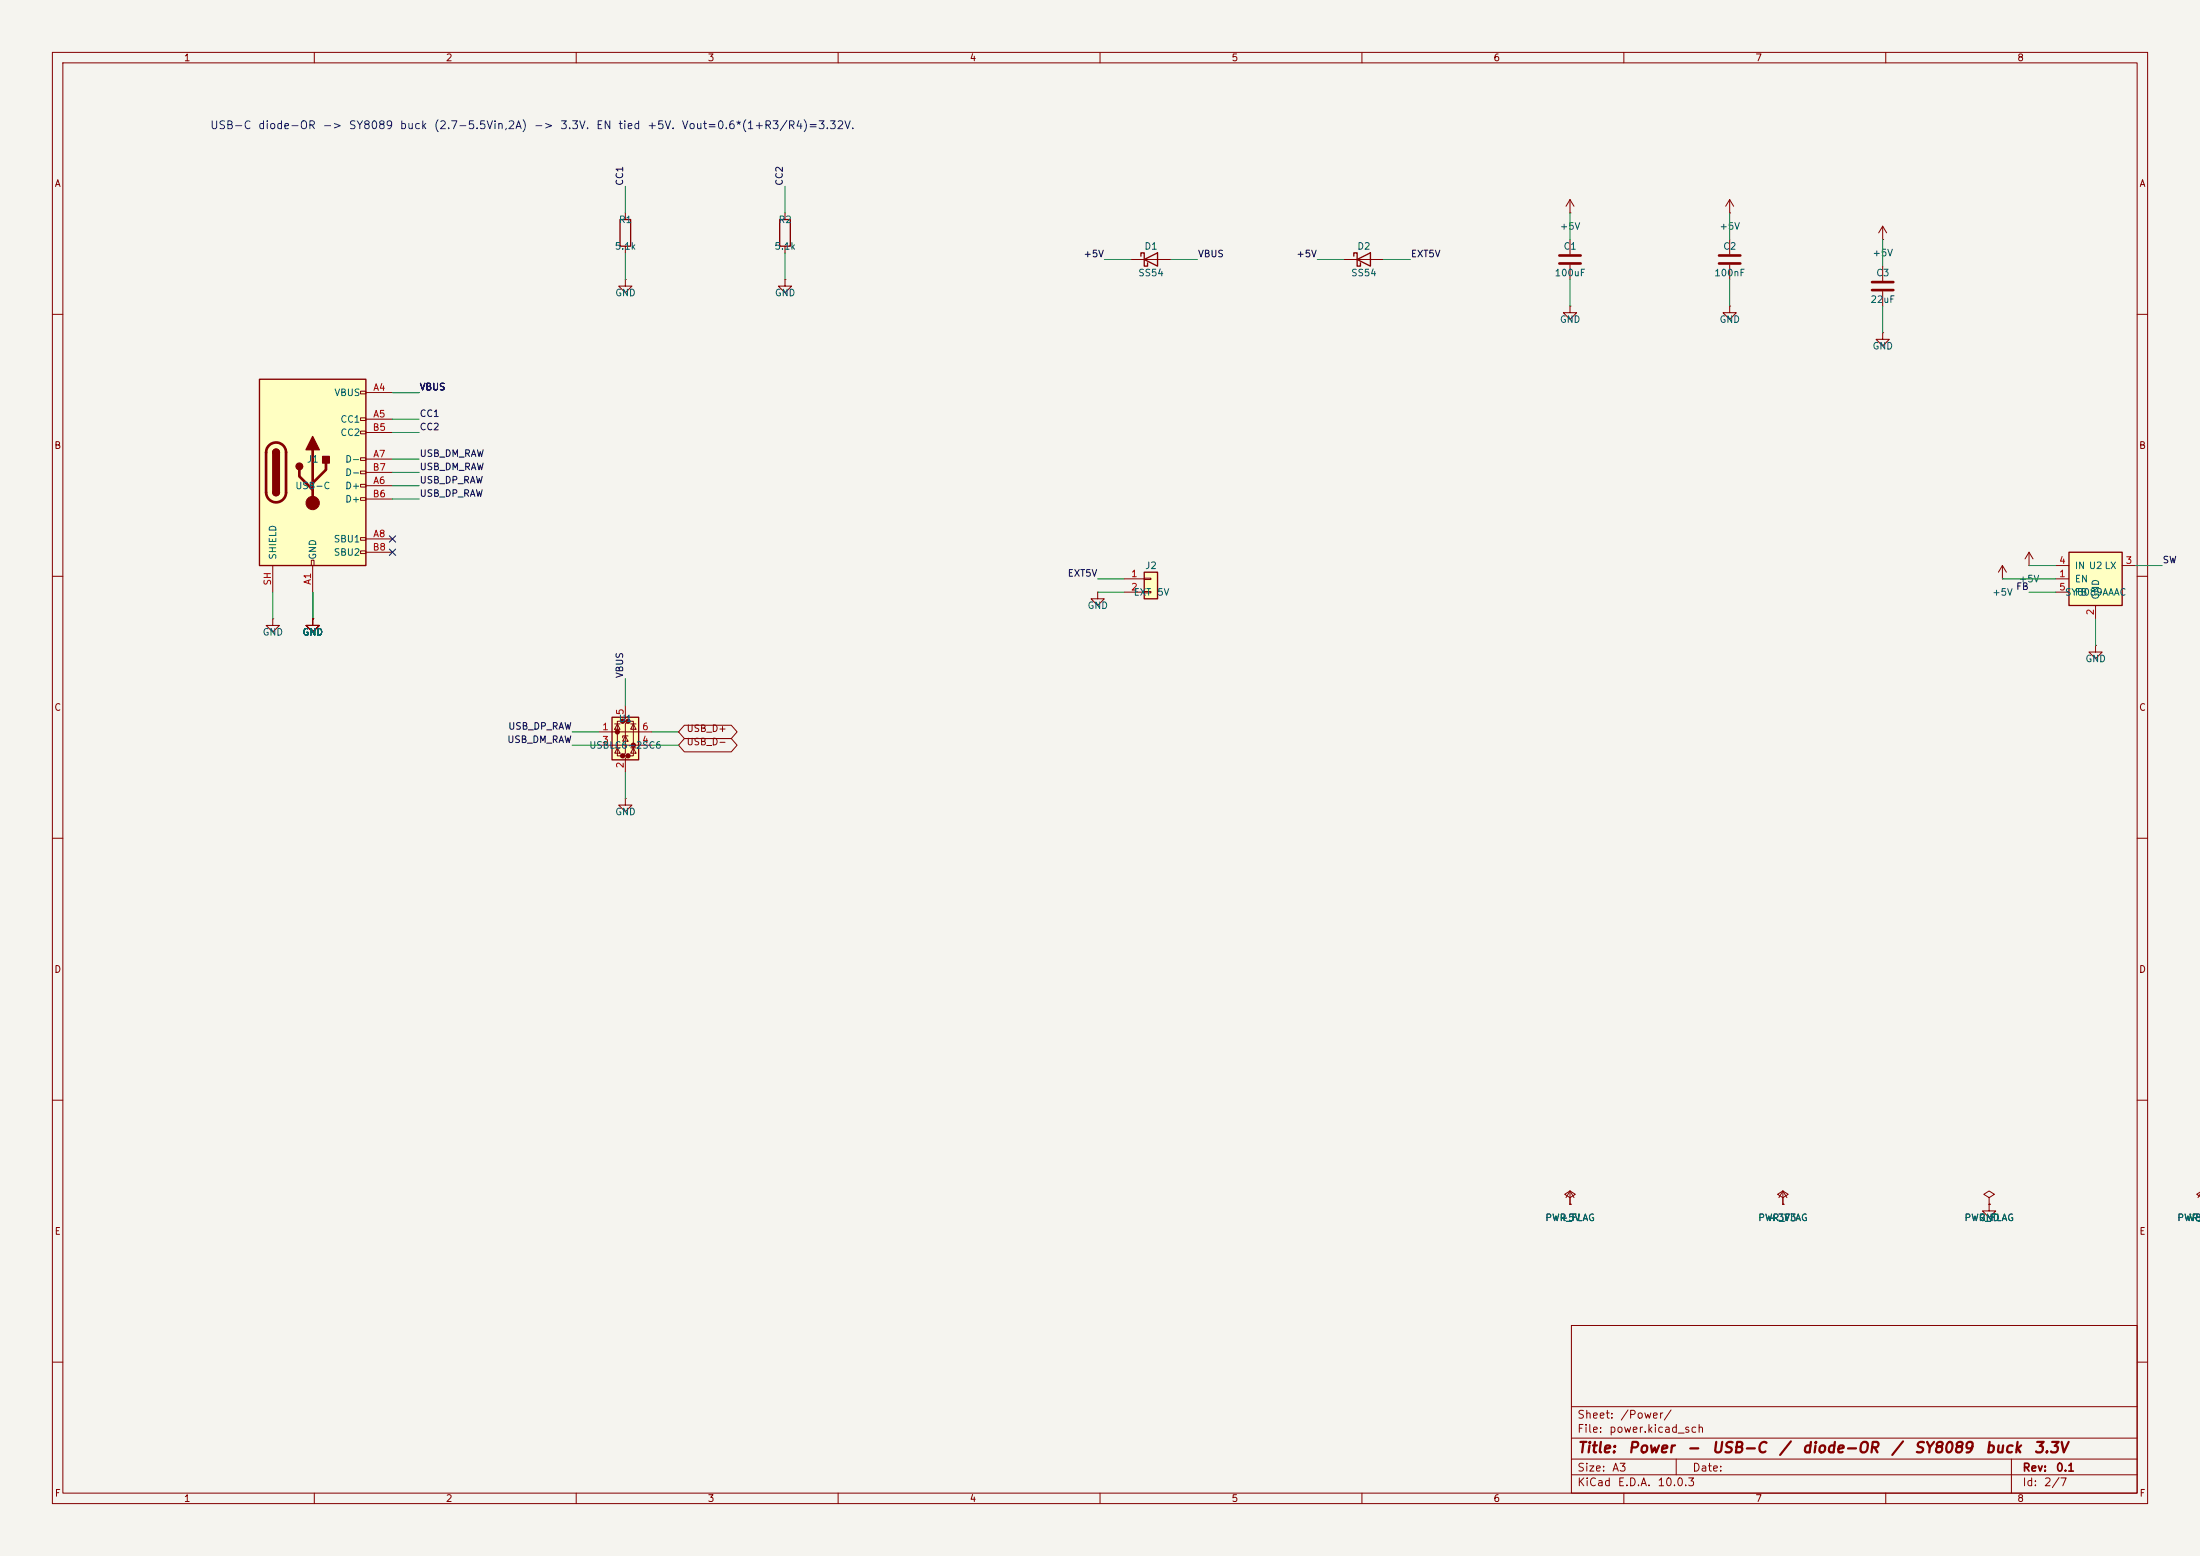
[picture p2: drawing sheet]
<svg xmlns="http://www.w3.org/2000/svg" width="420mm" height="297mm" viewBox="0 0 420 297" stroke-linecap="round" stroke-linejoin="round" font-family="sans-serif">
<path d="M0 0h420v297h-420z" fill="#f5f4ef" stroke="#f5f4ef" stroke-width=".19"/>
<g fill="none" stroke="#840000" stroke-width=".19">
<path d="M10 10h400v277h-400zM12 12h396v273h-396zM60 10v2M110 10v2M160 10v2M210 10v2M260 10v2M310 10v2M360 10v2M10 60h2M408 60h2M10 110h2"/>
<path d="M59.7 118.1v1.3h1.3l-1.3 1.3-1.3-1.3h1.3M59.7 118.1h.1M408 110h2M10 160h2M119.4 152.4v1.3h1.2l-1.2 1.2-1.3-1.2h1.3M119.4 152.4h.1M408 160h2M10 210h2M408 210h2M300 253h108v32h-108zM10 260h2M300 278.5h108"/>
<path d="M300 274.5h108M300 268.5h108M320 278.5v3M384 278.5v6.5M408 260h2M60 285v2M110 285v2M160 285v2M210 285v2M260 285v2M300 281.5h108M310 285v2"/>
<path d="M360 285v2"/>
</g>
<path d="M49.5 72.4h20.3v35.6h-20.3z" fill="#ffffc2"/>
<g fill="none" stroke="#840000" stroke-width=".19">
<path d="M68.8 74.7h1v.5h-1zM68.8 79.8h1v.5h-1zM69.8 74.9h5.1M68.8 82.3h1v.5h-1zM68.8 87.4h1v.5h-1zM68.8 89.9h1v.5h-1zM68.8 92.5h1v.5h-1zM68.8 95h1v.5h-1zM69.8 80h5.1M69.8 92.7h5.1M69.8 87.6h5.1M69.8 82.6h5.1"/>
<path d="M69.8 95.3h5.1M69.8 90.2h5.1M52.1 118.1v1.3h1.2l-1.2 1.3-1.3-1.3h1.3M52.1 118.1h.1M52.1 108v5M59.4 106.9h.5v1.1h-.5zM59.7 108v5M68.8 102.6h1v.5h-1zM68.8 105.2h1v.5h-1zM69.8 102.9h5.1M69.8 105.4h5.1M387.3 108h.1"/>
<path d="M387.3 105.4l-.7 1.3M387.3 105.4l.8 1.3M387.3 105.4v2.6M400 123.2v1.3h1.3l-1.3 1.2-1.2-1.2h1.2M400 123.2h.1M420 227.5l-.6 .5 .6 .4M420 227.9l-.4 .7"/>
</g>
<path d="M49.5 72.4h20.3v35.6h-20.3zM52.1 86.4a.64 .64 0 0 1 .6-.7 .64 .64 0 0 1 .6 .7M52.1 94a.64 .64 0 0 0 .6 .6 .64 .64 0 0 0 .6-.6" fill="none" stroke="#840000" stroke-width=".25"/>
<path d="M51.4 85a1.9 1.9 0 0 1 2-.4 1.9 1.9 0 0 1 1.2 1.8v7.6a1.91 1.91 0 0 1-1.9 1.9 1.91 1.91 0 0 1-1.9-1.9v-7.8l.2-.6zM57.1 89.7v1.2l2.6 2.6M59.7 85.9v10.1M62.2 88.4v1.3l-2.5 2.5" fill="none" stroke="#840000" stroke-width=".51"/>
<g fill="#840000" stroke="#840000" stroke-width=".25">
<path d="M52.1 86.4h1.2v7.6h-1.2z"/>
<path d="M52.3 85.9a.64 .64 0 0 1 .6-.1 .64 .64 0 0 1 .4 .6h-1.2z"/>
<path d="M52.1 94h1.2a.64 .64 0 0 1-.6 .6 .64 .64 0 0 1-.6-.6z"/>
<path d="M59.7 83.3l1.3 2.6h-2.6z"/>
<path d="M61.6 87.1h1.3v1.3h-1.3z"/>
<circle cx="57.1" cy="89" r=".63"/>
</g>
<circle cx="59.7" cy="96" r="1.27" fill="#840000" stroke="#840000" stroke-width=".19"/>
<path d="M395 105.4h10.1v10.2h-10.1z" fill="#ffffc2"/>
<path d="M118.4 41.9h2v5.1h-2zM148.8 41.9h2.1v5.1h-2.1zM217.8 48.9v-.6h.6v2.5h.7v-.6M218.4 49.5l2.6-1.2v2.5zM258.4 48.9v-.6h.7v2.5h.6v-.6M259.1 49.5l2.5-1.2v2.5zM395 105.4h10.1v10.2h-10.1z" fill="none" stroke="#840000" stroke-width=".25"/>
<g fill="none" stroke="#840000" stroke-width=".19">
<path d="M299.7 38.1v2.5M299.7 38.1l-.7 1.3M299.7 38.1l.8 1.3M330.2 38.1l-.8 1.3M330.2 38.1l.8 1.3M330.2 38.1v2.5M119.4 53.3v1.3h1.2l-1.2 1.3-1.3-1.3h1.3M119.4 53.3h.1M119.4 40.6v1.3M119.4 47v1.3M149.9 53.3v1.3h1.2l-1.2 1.3-1.3-1.3h1.3M149.9 53.3h.1"/>
<path d="M149.9 40.6v1.3M149.9 47v1.3M215.9 49.5h7.6M256.5 49.5h7.7M299.7 58.4v1.3h1.3l-1.3 1.3-1.3-1.3h1.3M299.7 58.4h.1M299.7 40.6h.1M299.7 45.7v2.8M299.7 50.5v2.8M330.2 58.4v1.3h1.3l-1.3 1.3-1.3-1.3h1.3M330.2 58.4h.1M330.2 40.6h.1"/>
<path d="M330.2 45.7v2.8M330.2 50.5v2.8M359.4 45.7h.1M359.4 43.2v2.5M359.4 50.8v2.8M359.4 55.6v2.8M359.4 43.2l-.8 1.3M359.4 43.2l.8 1.3M359.4 63.5v1.3h1.3l-1.3 1.2-1.3-1.2h1.3M359.4 63.5h.1M59.7 118.1v1.3h1.3l-1.3 1.3-1.3-1.3h1.3M59.7 118.1h.1"/>
<path d="M382.3 110.5h.1M382.3 108l-.8 1.2M382.3 108l.7 1.2M382.3 108v2.5M392.4 110.5h2.6M392.4 108h2.6M392.4 113h2.6M400 115.6v2.5M405.1 108h2.6M299.7 228.6l1-.6-1-.7-1 .7 1 .6v1.3M299.7 229.9h.1M299.7 227.3l-.7 1.3"/>
<path d="M299.7 227.3l.8 1.3M299.7 227.3v2.6M340.4 229.9h.1M340.4 228.6l1-.6-1-.7-1.1 .7 1.1 .6v1.3M340.4 227.3l-.8 1.3M340.4 227.3l.7 1.3M340.4 227.3v2.6M379.7 228.6l1-.6-1-.7-1 .7 1 .6v1.3M379.7 229.9h.1M379.7 229.9v1.2h1.3l-1.3 1.3-1.2-1.3h1.2"/>
</g>
<path d="M297.7 48.8h4.1M297.7 50.3h4.1M328.2 48.8h4M328.2 50.3h4M357.4 53.8h4M357.4 55.4h4" fill="none" stroke="#840000" stroke-width=".51"/>
<path d="M116.8 136.9h5.1v8.1h-5.1z" fill="#ffffc2"/>
<g fill="#840000" stroke="#840000" stroke-width=".51">
<circle cx="117.9" cy="139.7" r=".25"/>
<circle cx="118.9" cy="137.7" r=".25"/>
<circle cx="118.9" cy="144.3" r=".25"/>
<circle cx="119.9" cy="137.7" r=".25"/>
<circle cx="119.9" cy="144.3" r=".25"/>
<circle cx="120.9" cy="142.2" r=".25"/>
</g>
<g fill="none" stroke="#840000" stroke-width=".19">
<path d="M114.3 139.7h10.2M117.3 138.2h1.1M117.9 138.2l.5 1h-1.1zM118.9 137.7h-1v6.6h1M119.4 134.6v2.6l-.5 .5h1l-.5 .5v5.6l-.5 .5h1l-.5 .5v2.5M119.9 137.7h1v6.6h-1M120.4 138.2h1M120.9 138.2l.5 1h-1zM114.3 142.2h10.2M117.3 142.7h1.1M117.9 142.7l.5 1.1h-1.1zM119.4 140.5l.5 1h-1z"/>
<path d="M119.9 140.5h-1v.3M120.4 142.7h1M120.9 142.7l.5 1.1h-1z"/>
</g>
<path d="M116.8 136.9h5.1v8.1h-5.1z" fill="none" stroke="#840000" stroke-width=".25"/>
<path d="M218.4 109.2h2.6v5.1h-2.6z" fill="#ffffc2"/>
<path d="M218.4 109.2h2.6v5.1h-2.6z" fill="none" stroke="#840000" stroke-width=".25"/>
<path d="M59.7 118.1h.1M209.5 113v1.3h1.3l-1.3 1.3-1.2-1.3h1.2M209.5 113h.1M214.6 110.5h3.8M214.6 113h3.8M218.4 110.4h1.3v.2h-1.3zM218.4 112.9h1.3v.3h-1.3zM130.7 138.4h8.9l1.1 1.3-1.1 1.3h-8.9l-1.2-1.3zM130.7 141h8.9l1.1 1.2-1.1 1.3h-8.9l-1.2-1.3zM299.7 229.9h.1M340.4 229.9h.1M379.7 229.9h.1" fill="none" stroke="#840000" stroke-width=".19"/>
<g fill="none" stroke="#009600" stroke-width=".19">
<path d="M119.4 35.6v5M149.9 35.6v5M119.4 48.3v5M149.9 48.3v5M210.8 49.5h5.1M223.5 49.5h5.1M251.5 49.5h5M264.2 49.5h5M299.7 40.6v5.1M299.7 53.3v5.1M330.2 40.6v5.1M330.2 53.3v5.1"/>
<path d="M359.4 45.7v5.1M359.4 58.4v5.1M74.9 74.9h5.1M74.9 95.3h5.1M74.9 92.7h5.1M74.9 82.6h5.1M74.9 80h5.1M74.9 90.2h5.1M74.9 87.6h5.1M52.1 113v5.1M59.7 113v5.1M209.5 113h5.1"/>
<path d="M209.5 110.5h5.1M382.3 110.5h10.1M387.3 108h5.1M387.3 113h5.1M400 118.1v5.1M407.7 108h5M109.2 139.7h5.1M119.4 129.5v5.1M124.5 139.7h5M109.2 142.2h5.1M119.4 147.3v5.1M124.5 142.2h5"/>
</g>
<path d="M74.3 104.8l1.2 1.2M74.3 102.3l1.2 1.2M75.5 104.8l-1.2 1.2M75.5 102.3l-1.2 1.2" fill="none" stroke="#000084" stroke-width=".19"/>
<g font-size="2" fill="#840000">
<text x="301" y="277.8">Title:</text>
<text x="310.7" y="277.8">Power</text>
<text x="321.8" y="277.8">-</text>
<text x="326.6" y="277.8">USB-C</text>
<text x="339.4" y="277.8">/</text>
<text x="343.9" y="277.8">diode-OR</text>
<text x="360.8" y="277.8">/</text>
<text x="365.3" y="277.8">SY8089</text>
<text x="378.8" y="277.8">buck</text>
<text x="388.1" y="277.8">3.3V</text>
</g>
<g font-size="1.5" fill="#0000c2">
<text x="40" y="25">USB-C</text>
<text x="49.2" y="25">diode-OR</text>
<text x="61.5" y="25">-&gt;</text>
<text x="66.5" y="25">SY8089</text>
<text x="76.2" y="25">buck</text>
<text x="82.7" y="25">(2.7-5.5Vin,2A)</text>
<text x="101.8" y="25">-&gt;</text>
<text x="106.8" y="25">3.3V.</text>
<text x="113.7" y="25">EN</text>
<text x="117.9" y="25">tied</text>
<text x="123.4" y="25">+5V.</text>
<text x="130" y="25">Vout=0.6*(1+R3/R4)=3.32V.</text>
</g>
<g font-size="1.5" fill="#840000">
<text x="301" y="273.8">File:</text>
<text x="301" y="271.1">Sheet:</text>
<text x="307.1" y="273.8">power.kicad_sch</text>
<text x="309.2" y="271.1">/Power/</text>
<text x="301" y="281.2">Size:</text>
<text x="307.6" y="281.2">A3</text>
<text x="323" y="281.2">Date:</text>
<text x="386" y="281.2">Rev:</text>
<text x="392.4" y="281.2">0.1</text>
<text x="301" y="284">KiCad</text>
<text x="308.7" y="284">E.D.A.</text>
<text x="316.3" y="284">10.0.3</text>
<text x="386" y="284">Id:</text>
<text x="390.1" y="284">2/7</text>
</g>
<g font-size="1.3" fill="#840000">
<text x="35" y="12">1</text>
<text x="85" y="12">2</text>
<text x="135" y="12">3</text>
<text x="185" y="12">4</text>
<text x="235" y="12">5</text>
<text x="285" y="12">6</text>
<text x="335" y="12">7</text>
<text x="385" y="12">8</text>
<text x="10.3" y="36">A</text>
<text x="408.3" y="36">A</text>
<text x="10.3" y="86">B</text>
<text x="408.2" y="86">B</text>
<text x="10.3" y="136">C</text>
<text x="408.2" y="136">C</text>
<text x="131" y="142.6">USB_D-</text>
<text x="131" y="140">USB_D+</text>
<text x="10.3" y="186">D</text>
<text x="408.2" y="186">D</text>
<text x="10.3" y="236">E</text>
<text x="408.3" y="236">E</text>
<text x="10.3" y="286">F</text>
<text x="35" y="287">1</text>
<text x="85" y="287">2</text>
<text x="135" y="287">3</text>
<text x="185" y="287">4</text>
<text x="235" y="287">5</text>
<text x="285" y="287">6</text>
<text x="335" y="287">7</text>
<text x="385" y="287">8</text>
<text x="408.3" y="286">F</text>
</g>
<g font-size="1.3" fill="#0f0f0f">
<text x="119.3" y="35.6" transform="rotate(-90 119.3 35.6)">CC1</text>
<text x="149.7" y="35.6" transform="rotate(-90 149.7 35.6)">CC2</text>
<text x="206.7" y="49.4">+5V</text>
<text x="228.6" y="49.4">VBUS</text>
<text x="247.4" y="49.4">+5V</text>
<text x="269.2" y="49.4">EXT5V</text>
<text x="80" y="74.8">VBUS</text>
<text x="80" y="79.9">CC1</text>
<text x="80" y="82.4">CC2</text>
<text x="80" y="87.5">USB_DM_RAW</text>
<text x="80" y="90">USB_DM_RAW</text>
<text x="80" y="95.1">USB_DP_RAW</text>
<text x="80" y="92.6">USB_DP_RAW</text>
<text x="412.7" y="107.8">SW</text>
<text x="203.7" y="110.4">EXT5V</text>
<text x="384.8" y="112.9">FB</text>
<text x="119.3" y="129.5" transform="rotate(-90 119.3 129.5)">VBUS</text>
<text x="96.7" y="142.1">USB_DM_RAW</text>
<text x="96.9" y="139.6">USB_DP_RAW</text>
</g>
<g font-size="1.3" fill="#006464">
<text x="117.3" y="48">5.1k</text>
<text x="118" y="42.9">R1</text>
<text x="147.7" y="48">5.1k</text>
<text x="148.5" y="42.9">R2</text>
<text x="218.4" y="48">D1</text>
<text x="259" y="48">D2</text>
<text x="297.7" y="44.2">+5V</text>
<text x="298.4" y="48">C1</text>
<text x="328.2" y="44.2">+5V</text>
<text x="328.9" y="48">C2</text>
<text x="217.2" y="53">SS54</text>
<text x="257.8" y="53">SS54</text>
<text x="296.7" y="53">100uF</text>
<text x="327.2" y="53">100nF</text>
<text x="357.4" y="49.2">+5V</text>
<text x="358.1" y="53">C3</text>
<text x="117.3" y="56.9">GND</text>
<text x="147.8" y="56.9">GND</text>
<text x="357" y="58.1">22uF</text>
<text x="297.7" y="61.9">GND</text>
<text x="328.2" y="61.9">GND</text>
<text x="357.4" y="67">GND</text>
<text x="63.7" y="75.9">VBUS</text>
<text x="64.9" y="81">CC1</text>
<text x="64.9" y="83.5">CC2</text>
<text x="58.5" y="88.6">J1</text>
<text x="65.8" y="88.6">D-</text>
<text x="56.3" y="93.7">USB-C</text>
<text x="65.8" y="93.7">D+</text>
<text x="65.8" y="91.1">D-</text>
<text x="65.8" y="96.2">D+</text>
<text x="53" y="106.9" transform="rotate(-90 53 106.9)">SHIELD</text>
<text x="60.7" y="106.9" transform="rotate(-90 60.7 106.9)">GND</text>
<text x="63.6" y="103.8">SBU1</text>
<text x="63.6" y="106.4">SBU2</text>
<text x="218.5" y="108.9">J2</text>
<text x="385.3" y="111.5">+5V</text>
<text x="396" y="111.5">EN</text>
<text x="396" y="108.9">IN U2 LX</text>
<text x="207.5" y="116.5">GND</text>
<text x="216.3" y="114">EXT</text>
<text x="220.8" y="114">5V</text>
<text x="380.2" y="114">+5V</text>
<text x="394.1" y="114">SY8089AAAC</text>
<text x="396" y="114">FB</text>
<text x="401" y="114.6" transform="rotate(-90 401 114.6)">GND</text>
<text x="50" y="121.6">GND</text>
<text x="57.7" y="121.6">GND</text>
<text x="398" y="126.7">GND</text>
<text x="112.4" y="143.2">USBLC6-2SC6</text>
<text x="118" y="138.1">U1</text>
<text x="117.3" y="155.9">GND</text>
<text x="294.9" y="233.4">PWR_FLAG</text>
<text x="297.7" y="233.4">+5V</text>
<text x="335.5" y="233.4">PWR_FLAG</text>
<text x="337.7" y="233.4">+3V3</text>
<text x="374.9" y="233.4">PWR_FLAG</text>
<text x="377.7" y="233.4">GND</text>
<text x="415.6" y="233.4">PWR_F</text>
<text x="417.8" y="233.4">VBU</text>
</g>
<g font-size="1.3" fill="#a90000">
<text x="71.1" y="74.9">A4</text>
<text x="71" y="82.5">B5</text>
<text x="71.1" y="80">A5</text>
<text x="71.1" y="87.6">A7</text>
<text x="71" y="95.2">B6</text>
<text x="71" y="90.1">B7</text>
<text x="71.1" y="92.7">A6</text>
<text x="71" y="105.4">B8</text>
<text x="71.1" y="102.8">A8</text>
<text x="393" y="107.9">4</text>
<text x="405.7" y="107.9">3</text>
<text x="52" y="111.9" transform="rotate(-90 52 111.9)">SH</text>
<text x="59.7" y="111.7" transform="rotate(-90 59.7 111.7)">A1</text>
<text x="215.8" y="110.5">1</text>
<text x="215.8" y="113">2</text>
<text x="393" y="110.5">1</text>
<text x="393" y="113">5</text>
<text x="400" y="117.5" transform="rotate(-90 400 117.5)">2</text>
<text x="119.4" y="136.6" transform="rotate(-90 119.4 136.6)">5</text>
<text x="114.9" y="139.7">1</text>
<text x="114.9" y="142.2">3</text>
<text x="122.5" y="142.2">4</text>
<text x="122.5" y="139.7">6</text>
<text x="119.4" y="146.8" transform="rotate(-90 119.4 146.8)">2</text>
</g>
</svg>
